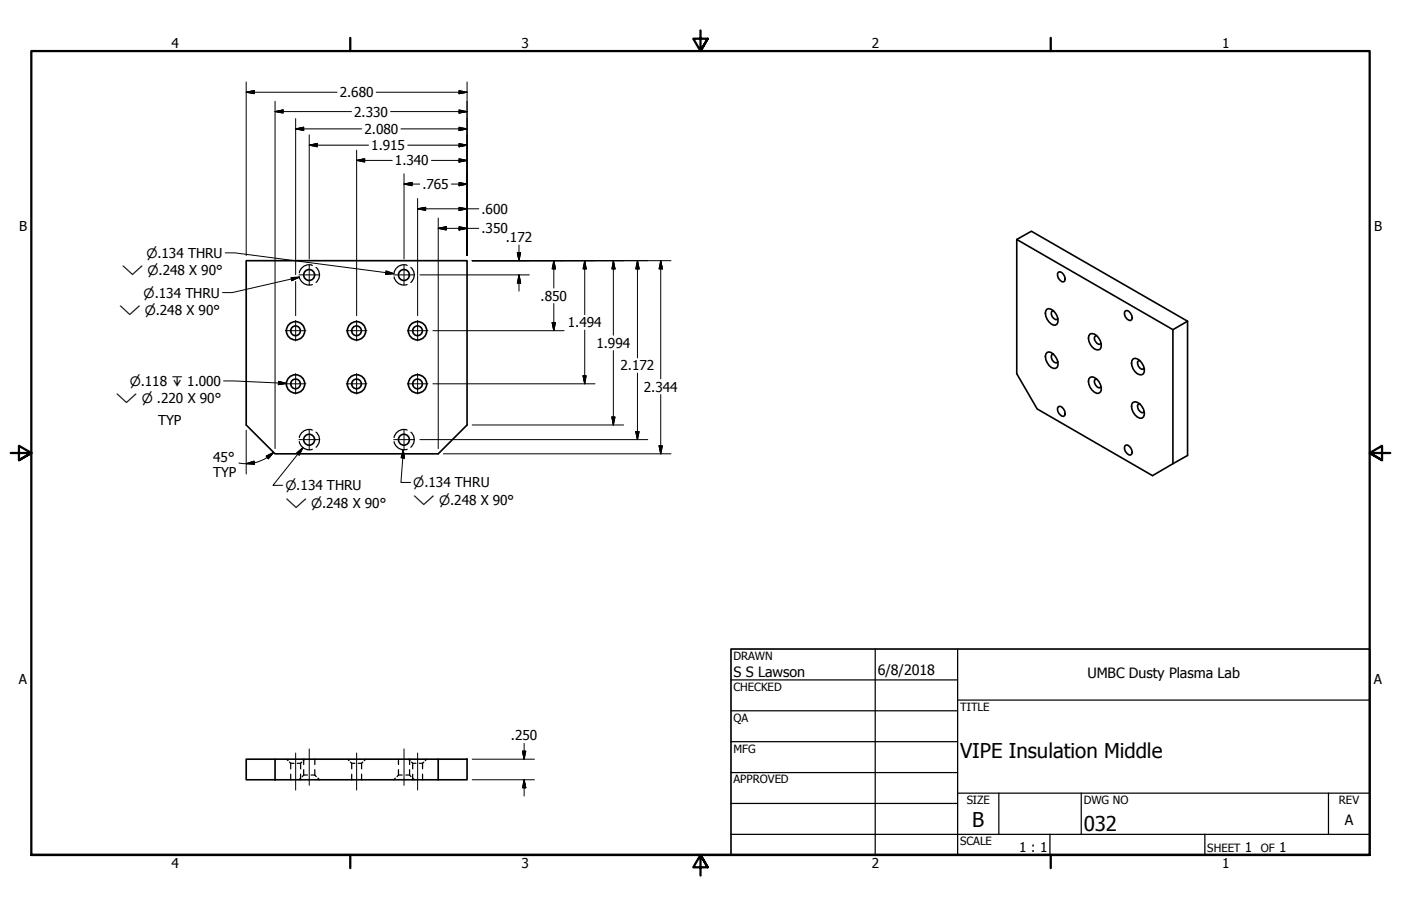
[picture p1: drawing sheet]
<svg xmlns="http://www.w3.org/2000/svg" width="432mm" height="279mm" viewBox="0 0 432 279" stroke-linecap="round" stroke-linejoin="round" font-family="sans-serif">
<!-- layer: Hidden (ANSI) -->
<g fill="none" stroke="#000" stroke-width=".38">
<path d="M92.3 85.4a3.1 3.1 0 0 0 4 2.4M96.3 81.9a2.97 2.97 0 0 0-4 2.2M97.4 82.5a3 3 0 0 1 0 4.6M121.5 85.4a3.1 3.1 0 0 0 4 2.4M125.5 81.9a2.97 2.97 0 0 0-4 2.2M126.6 82.5a3 3 0 0 1 0 4.6M92.3 136.2a3.1 3.1 0 0 0 4 2.4M96.3 132.7a2.97 2.97 0 0 0-4 2.2M97.4 133.3a3 3 0 0 1 0 4.6M121.5 136.2a3.1 3.1 0 0 0 4 2.4M125.5 132.7a2.97 2.97 0 0 0-4 2.2M126.6 133.3a3 3 0 0 1 0 4.6"/>
<path d="M88.3 234.1l.5 .5M89.2 235l.4 .4M89.6 235.4h1M89.6 235.4v1.7M89.6 238.8v1.7M91.6 235.4h1M92.6 240l-.5 .5M92.6 235.4v1.7M92.6 238.8v1.7M93 235l-.4 .4M93.6 239h1.1M93.6 239l-.4 .5"/>
<path d="M93.6 234.1v1.7M93.6 237.4v1.6M93.9 234.1l-.4 .5M95.9 239h1.1M97 239l.5 .5M97 234.1v1.7M97 237.4v1.6M98 240l.5 .5M107.1 234.1l.5 .5M108 235l.4 .4M108.4 235.4h1M108.4 235.4v1.7"/>
<path d="M108.4 238.8v1.7M110.4 235.4h1M111.4 235.4v1.7M111.4 238.8v1.7M111.8 235l-.4 .4M112.7 234.1l-.4 .5M121.9 240l-.6 .5M122.8 239h1.2M122.8 239l-.4 .5M122.8 234.1v1.7M122.8 237.4v1.6M125.1 239h1.1"/>
<path d="M125.9 234.1l.5 .5M126.2 239l.5 .5M126.2 234.1v1.7M126.2 237.4v1.6M126.8 235l.4 .4M127.2 240l.5 .5M127.2 235.4h1M127.2 235.4v1.7M127.2 238.8v1.7M129.2 235.4h1M130.2 235.4v1.7M130.2 238.8v1.7"/>
<path d="M130.6 235l-.4 .4M131.5 234.1l-.4 .5"/>
</g>
<!-- layer: Visible (ANSI) -->
<g fill="none" stroke="#000" stroke-width=".51">
<path d="M313.4 73.9l4.5-2.6 48.1 27.8-4.5 2.6M75.9 80.4h68.1v50.7l-8.9 8.9h-50.3l-8.9-8.9zM322.7 95.3a3.2 3.2 0 0 1 3.4 4l-.3 .6-.5 .4a3.6 3.6 0 0 1-3-4.5zM324.7 95.8l-.5 .1a1.81 1.81 0 0 0 1.6 2.7l.3-.4M326.2 83.9a1.62 1.62 0 0 1 2 1.4l.1 .8-.1 .5-.4 .3a2.08 2.08 0 0 1-1.6-3zM346.8 95.9a1.62 1.62 0 0 1 2 1.4l.2 .7-.6 .9a2.08 2.08 0 0 1-1.6-3zM366 99.1v41.4l-10.8 6.2-35.5-20.6-6.3-10.8v-41.4l48.1 27.8v41.3M322.7 108.7a2.1 2.1 0 0 1 2.6 1.3 3.1 3.1 0 0 1 .5 3.3 1.71 1.71 0 0 1-2.5-.7 3.2 3.2 0 0 1-.6-3.9zM324.7 109.2l-.5 .1a1.81 1.81 0 0 0 1.6 2.6l.3-.3M336 103a3.2 3.2 0 0 1 3.4 3.9l-.2 .7a1.79 1.79 0 0 1-2.7-.7 3.2 3.2 0 0 1-.5-3.9zM336 116.4a2.24 2.24 0 0 1 2.6 1.2 3.1 3.1 0 0 1 .6 3.3 1.67 1.67 0 0 1-2.7-.6 3.8 3.8 0 0 1-.9-3.5zM337.9 103.5l-.3 .1a1.78 1.78 0 0 0 1.4 2.6l.3-.3"/>
<path d="M337.9 116.8l-.3 .2a1.81 1.81 0 0 0 1.4 2.6l.3-.3M349.2 110.7a2.2 2.2 0 0 1 2.7 1.3 3.1 3.1 0 0 1 .5 3.3 1.79 1.79 0 0 1-2.6-.7 3.2 3.2 0 0 1-.6-3.9zM351.3 111.2l-.5 .1a1.78 1.78 0 0 0 1.6 2.6l.2-.4M326.2 125.4a1.62 1.62 0 0 1 2 1.4v1.3l-.4 .3a2.08 2.08 0 0 1-1.6-3zM346.8 137.4a1.62 1.62 0 0 1 2 1.3l.2 .8-.6 .8a2.08 2.08 0 0 1-1.6-2.9zM349.2 124.1a2.24 2.24 0 0 1 2.7 1.2 3.1 3.1 0 0 1 .5 3.3 1.67 1.67 0 0 1-2.6-.6 3.8 3.8 0 0 1-.9-3.5zM351.3 124.5l-.5 .2a1.81 1.81 0 0 0 1.6 2.6l.2-.4M75.9 234.1h8.9v6.4h-8.9zM84.8 234.1h50.3M135.1 234.1h8.9v6.4h-8.9zM84.8 240.5h50.3"/>
<circle cx="95.3" cy="84.8" r="1.68"/>
<circle cx="124.5" cy="84.8" r="1.68"/>
<circle cx="91.1" cy="118.4" r="1.49"/>
<circle cx="91.1" cy="102" r="1.49"/>
<circle cx="91.1" cy="102" r="2.83"/>
<circle cx="91.1" cy="118.4" r="2.83"/>
<circle cx="109.9" cy="118.4" r="1.49"/>
<circle cx="109.9" cy="102" r="1.49"/>
<circle cx="109.9" cy="102" r="2.83"/>
<circle cx="109.9" cy="118.4" r="2.83"/>
<circle cx="128.7" cy="118.4" r="1.49"/>
<circle cx="128.7" cy="102" r="1.49"/>
<circle cx="128.7" cy="118.4" r="2.83"/>
<circle cx="128.7" cy="102" r="2.83"/>
<circle cx="95.3" cy="135.6" r="1.68"/>
<circle cx="124.5" cy="135.6" r="1.68"/>
</g>
<!-- layer: Border (ANSI) -->
<path d="M107.9 11.7v4M215.9 9.4v6.3l-2.2-3.8h4.4l-2.2 3.8 2.2-3.8M323.8 11.7v4M3.3 139.7h6.4l-3.9-2.2v4.4l3.9-2.2-3.9 2.2M428.5 139.7h-6.4l3.9-2.2v4.4l-3.9-2.2 3.9 2.2M9.7 263.7v-248h412.4v248h-412.4h412.4M107.9 263.7v4M218.1 267.5l-2.2-3.8 2.2 3.8h-4.4l2.2-3.8v6.3M323.8 263.7v4" fill="none" stroke="#000" stroke-width=".7"/>
<!-- layer: Title (ANSI) -->
<g fill="none" stroke="#000" stroke-width=".38">
<path d="M225.3 209.7h69.8M225.3 219.2h69.8M269.7 200.2v63.5M295.1 215.9h127M295.1 200.2v63.5M225.3 228.7h69.8M225.3 238.3h69.8M225.3 257.3h196.8M225.3 247.8h69.8M295.1 244.6h127M307.8 244.6v12.7M323.6 257.3v6.4"/>
<path d="M333.2 244.6v12.7M371.3 257.3v6.4M409.4 244.6v12.7"/>
</g>
<path d="M225.3 200.2h196.8v63.5h-196.8z" fill="none" stroke="#000" stroke-width=".51"/>
<!-- layer: Dimension (ANSI) -->
<g fill="none" stroke="#000" stroke-width=".31">
<path d="M75.9 28.4l2.5-.5v1zM75.9 28.4h28M75.9 25.3v53.5M84.8 34.4l2.4-.5v1zM84.8 34.4h23.5M84.8 31.2v107.2M91.1 39.8l2.5-.6v1.1zM91.1 39.8h20.4M91.1 36.6v48.1M116 28.4h28M120.4 34.4h23.6M123.6 39.8h20.4"/>
<path d="M141.5 39.2l2.5 .6-2.5 .5zM141.5 33.9l2.5 .5-2.5 .5zM141.5 27.9l2.5 .5-2.5 .5zM144 25.3v53.5M95.3 44.8l2.5-.5v1zM95.3 44.8h18.3M95.3 41.6v38.3M109.9 49.5l2.5-.5v1zM109.9 49.5h11M109.9 46.3v51M124.5 56.8l2.5-.5v1zM124.5 56.8h4.8"/>
<path d="M124.5 53.6v26.3M125.7 44.8h18.3M133 49.5h11M139.1 56.8h4.9M141.5 56.3l2.5 .5-2.5 .5zM141.5 49l2.5 .5-2.5 .5zM141.5 44.3l2.5 .5-2.5 .5zM128.7 64.4l2.5-.5v1zM128.7 64.4h18.9M128.7 61.2v23.5M135.1 70.4l2.4-.5v1zM135.1 70.4h12.5"/>
<path d="M135.1 67.2v71.2M141.5 69.9l2.5 .5-2.5 .5zM141.5 63.9l2.5 .5-2.5 .5zM159.4 77.9h1.1l-.5 2.5zM160 75.6v4.8M91.1 86.8v10.5M128.7 84.9v12.4M129.4 84.8h33.7M145.5 80.4h61.3M160 84.8l.5 2.5h-1.1zM160 84.8v5M170.2 99.5h1l-.5 2.5z"/>
<path d="M170.7 80.4l.5 2.5h-1zM170.7 80.4v8.4M170.7 93.6v8.4M180.2 80.4l.5 2.5h-1zM180.2 80.4v16.6M189 80.4l.5 2.5h-.9zM189 80.4v23M196.5 80.4l.5 2.5h-1zM196.5 80.4v30M203.6 80.4l.6 2.5h-1.1zM203.6 80.4v36.4M133.4 102h40.5"/>
<path d="M133.4 118.4h50M179.7 115.9h1l-.5 2.5zM180.2 101.8v16.6M189 108.1v23M196.5 115.1v20.5M75.9 132.7v13.5M84.3 139.5l-1.9 1.6M129.4 135.6h70.2M136.7 140h70.1M145.5 131.1h46.7M188.6 128.6h.9l-.5 2.5zM196 133.1h1l-.5 2.5z"/>
<path d="M203.1 137.5h1.1l-.6 2.5zM203.6 121.7v18.3M73.6 142.8l2.2 .2M75.9 143l2.4-.8 .1 1zM82 140.7l2.3-1.2-1.6 2zM82.3 141.1l-2.8 1.3-3.6 .6M145.5 234.1h19.2M161 231.6h1.1l-.6 2.5zM161.5 229.2v4.9M145.5 240.5h19.2M161.5 240.5l.6 2.5h-1.1zM161.5 240.5v5"/>
</g>
<g fill="#000" stroke="#000" stroke-width=".31">
<path d="M75.9 28.4l2.5-.5zM75.9 28.4l2.5-.5v1zM84.8 34.4l2.4-.5zM84.8 34.4l2.4-.5v1zM91.1 39.8l2.5-.6zM91.1 39.8l2.5-.6v1.1zM141.5 34.9l2.5-.5zM141.5 33.9l2.5 .5-2.5 .5zM141.5 28.9l2.5-.5zM141.5 27.9l2.5 .5-2.5 .5zM95.3 44.8l2.5-.5zM95.3 44.8l2.5-.5v1z"/>
<path d="M109.9 49.5l2.5-.5zM109.9 49.5l2.5-.5v1zM124.5 56.8l2.5-.5zM124.5 56.8l2.5-.5v1zM141.5 57.3l2.5-.5zM141.5 56.3l2.5 .5-2.5 .5zM141.5 50l2.5-.5zM141.5 49l2.5 .5-2.5 .5zM141.5 45.3l2.5-.5zM141.5 44.3l2.5 .5-2.5 .5zM141.5 40.3l2.5-.5zM141.5 39.2l2.5 .6-2.5 .5z"/>
<path d="M128.7 64.4l2.5-.5zM128.7 64.4l2.5-.5v1zM135.1 70.4l2.4-.5zM135.1 70.4l2.4-.5v1zM141.5 70.9l2.5-.5zM141.5 69.9l2.5 .5-2.5 .5zM141.5 64.9l2.5-.5zM141.5 63.9l2.5 .5-2.5 .5zM159.4 77.9l.6 2.5zM159.4 77.9h1.1l-.5 2.5zM160 84.8l.5 2.5zM160 84.8l.5 2.5h-1.1z"/>
<path d="M170.2 99.5l.5 2.5zM170.2 99.5h1l-.5 2.5zM170.7 80.4l.5 2.5zM170.7 80.4l.5 2.5h-1zM180.2 80.4l.5 2.5zM180.2 80.4l.5 2.5h-1zM189 80.4l.5 2.5zM189 80.4l.5 2.5h-.9zM196.5 80.4l.5 2.5zM196.5 80.4l.5 2.5h-1zM203.6 80.4l.6 2.5zM203.6 80.4l.6 2.5h-1.1z"/>
<path d="M179.7 115.9l.5 2.5zM179.7 115.9h1l-.5 2.5zM188.6 128.6l.4 2.5zM188.6 128.6h.9l-.5 2.5zM196 133.1l.5 2.5zM196 133.1h1l-.5 2.5zM203.1 137.5l.5 2.5zM203.1 137.5h1.1l-.6 2.5zM75.9 143l2.4-.8zM75.9 143l2.4-.8 .1 1zM84.3 139.5l-1.6 2zM82 140.7l2.3-1.2-1.6 2z"/>
<path d="M161 231.6l.5 2.5zM161 231.6h1.1l-.6 2.5zM161.5 240.5l.6 2.5zM161.5 240.5l.6 2.5h-1.1z"/>
</g>
<!-- layer: Center Mark (ANSI) -->
<g fill="none" stroke="#000" stroke-width=".31">
<path d="M91.1 98.8v6.4M92.1 84.8h6.4M95.3 81.6v6.3M109.9 98.8v6.4M121.3 84.8h6.4M124.5 81.6v6.3M128.7 98.8v6.4M87.9 118.4h6.4M87.9 102h6.4M91.1 115.2v6.3M106.7 102h6.4M106.7 118.4h6.4"/>
<path d="M109.9 115.2v6.3M125.5 102h6.4M125.5 118.4h6.4M128.7 115.2v6.3M92.1 135.6h6.4M95.3 132.4v6.3M121.3 135.6h6.4M124.5 132.4v6.3"/>
</g>
<!-- layer: Symbol (ANSI) -->
<path d="M69.4 78h3l49 6.4M89.7 85.6l2.6-.1-2.4 1.1zM92.3 85.5l-20.7 4.7h-3M119 83.6l2.4 .8-2.5 .2zM68.9 117.5l19.4 .7M85.9 117.6l2.4 .6-2.5 .4zM91.4 139.7l1.9-1.7-1.1 2.3zM93.3 138l-9.2 11.7h3M124.3 138.7l.4 2.6-1.1-.1zM124.3 138.7l-.7 10.1h3" fill="none" stroke="#000" stroke-width=".31"/>
<path d="M89.9 86.6l2.4-1.1zM89.7 85.6l2.6-.1-2.4 1.1zM118.9 84.6l2.5-.2zM119 83.6l2.4 .8-2.5 .2zM85.8 118.6l2.5-.4zM85.9 117.6l2.4 .6-2.5 .4zM93.3 138l-1.1 2.3zM91.4 139.7l1.9-1.7-1.1 2.3zM124.3 138.7l.4 2.6zM124.3 138.7l.4 2.6-1.1-.1z" fill="#000" stroke="#000" stroke-width=".31"/>
<!-- layer: Centerline (ANSI) -->
<path d="M91.1 232.2v11.4M95.3 230.9v11.3M109.9 232.2v11.4M124.5 230.9v11.3M128.7 232.2v11.4" fill="none" stroke="#000" stroke-width=".31"/>
<g font-size="6.3">
<text x="295.9" y="233.7">VIPE Insulation Middle</text>
<text x="299.7" y="255.1">B</text>
<text x="334" y="256.4">032</text>
</g>
<g font-size="4.4">
<text x="226.1" y="208.9">S S Lawson</text>
<text x="270.5" y="208.2">6/8/2018</text>
<text x="335.2" y="209.2">UMBC Dusty Plasma Lab</text>
<text x="414.5" y="254.4">A</text>
</g>
<g font-size="4.2">
<text x="52.8" y="14.7">4</text>
<text x="160.8" y="14.7">3</text>
<text x="268.7" y="14.7">2</text>
<text x="376.7" y="14.7">1</text>
<text x="104.7" y="30">2.680</text>
<text x="109.2" y="35.9">2.330</text>
<text x="112.3" y="41.3">2.080</text>
<text x="114.4" y="46.3">1.915</text>
<text x="121.7" y="51">1.340</text>
<text x="130.2" y="58.3">.765</text>
<text x="148.4" y="65.9">.600</text>
<text x="5.9" y="71.4">B</text>
<text x="148.4" y="71.9">.350</text>
<text x="423.5" y="71.4">B</text>
<text x="155.9" y="74.7">.172</text>
<text x="166.6" y="92.7">.850</text>
<text x="175" y="100.9">1.494</text>
<text x="183.8" y="107.3">1.994</text>
<text x="191.3" y="114.2">2.172</text>
<text x="198.4" y="120.8">2.344</text>
<text x="48.8" y="131.1">TYP</text>
<text x="65.7" y="142.5">45°</text>
<text x="65.7" y="147.1">TYP</text>
<text x="5.8" y="211.1">A</text>
<text x="423.4" y="211.1">A</text>
<text x="157.5" y="228.3">.250</text>
<text x="314.1" y="262.9">1 : 1</text>
<text x="383.7" y="262.8">1</text>
<text x="394.2" y="262.8">1</text>
<text x="52.8" y="267.7">4</text>
<text x="160.8" y="267.7">3</text>
<text x="268.7" y="267.7">2</text>
<text x="376.7" y="267.7">1</text>
</g>
<g font-size="4">
<text x="45.1" y="79.5">⌀.134 THRU</text>
<text x="37.5" y="84.8">⌵ ⌀.248 X 90°</text>
<text x="44.3" y="91.8">⌀.134 THRU</text>
<text x="36.7" y="97.1">⌵ ⌀.248 X 90°</text>
<text x="40" y="119">⌀.118 ↧ 1.000</text>
<text x="35.8" y="124.3">⌵ ⌀ .220 X 90°</text>
<text x="87.9" y="151.2">⌀.134 THRU</text>
<text x="127.4" y="150.3">⌀.134 THRU</text>
<text x="127.4" y="155.6">⌵ ⌀.248 X 90°</text>
<text x="87.9" y="156.5">⌵ ⌀.248 X 90°</text>
</g>
<g font-size="3.5">
<text x="226.1" y="203.5">DRAWN</text>
<text x="226.1" y="213">CHECKED</text>
<text x="295.9" y="219.2">TITLE</text>
<text x="226.1" y="222.6">QA</text>
<text x="226.1" y="232.1">MFG</text>
<text x="226.1" y="241.6">APPROVED</text>
<text x="297.9" y="248">SIZE</text>
<text x="334" y="248">DWG NO</text>
<text x="412.7" y="247.9">REV</text>
<text x="295.9" y="260.7">SCALE</text>
<text x="372.1" y="262.8">SHEET</text>
<text x="388.6" y="262.8">OF</text>
</g>
</svg>
